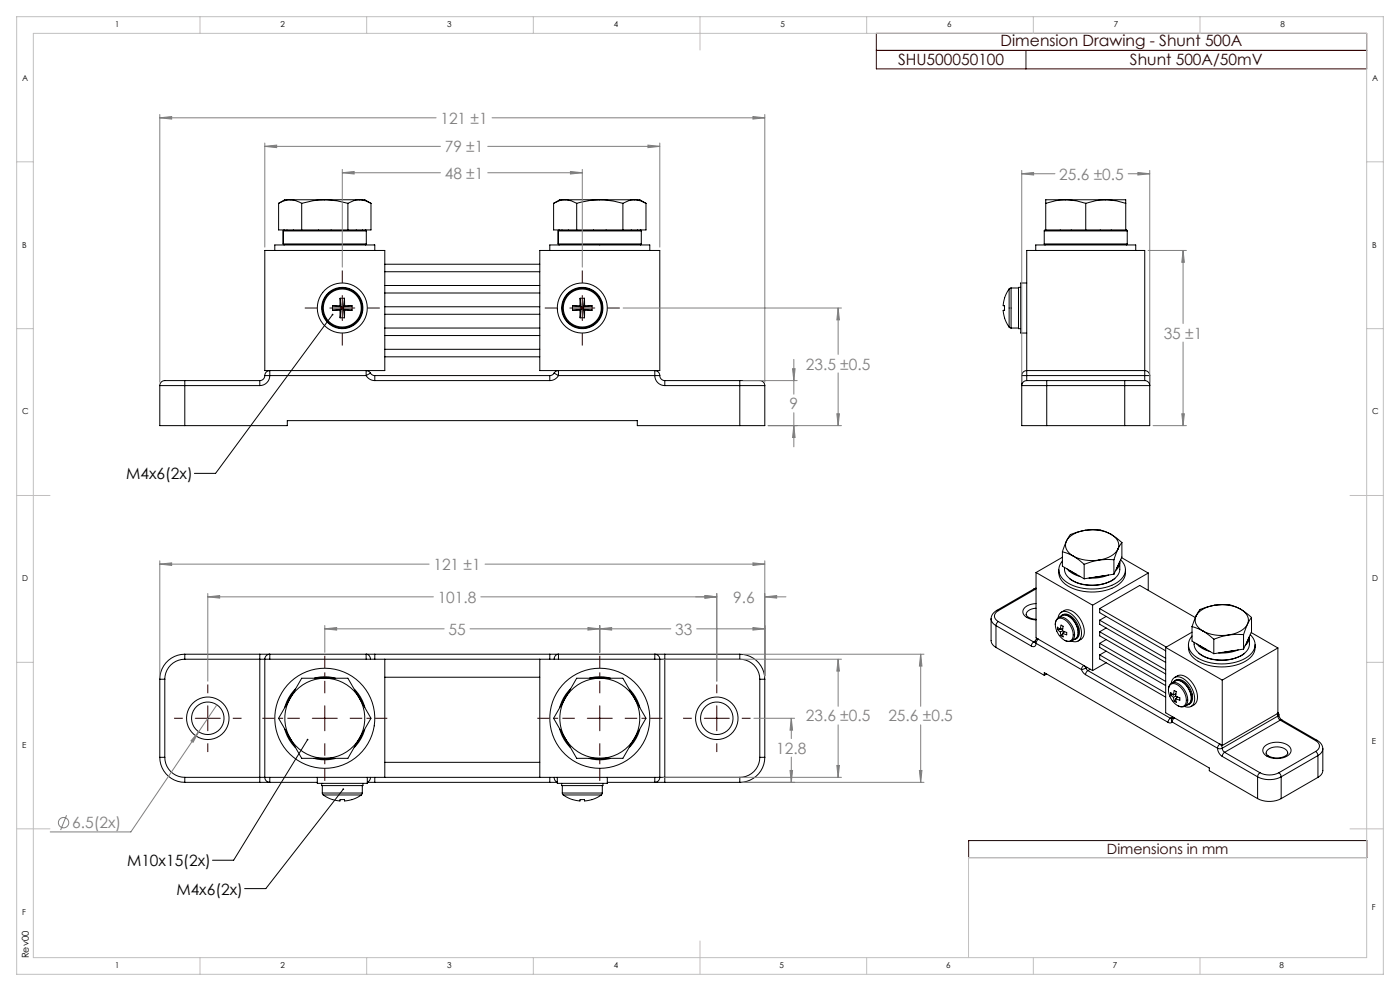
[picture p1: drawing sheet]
<svg xmlns="http://www.w3.org/2000/svg" width="420mm" height="297mm" viewBox="0 0 420 297" stroke-linecap="round" stroke-linejoin="round" font-family="sans-serif">
<g fill="none" stroke="#000" stroke-width=".3">
<path d="M87 59.9l1.5 .2 2 .8M87 59.9h10.4M87 59.9l-2.1 .4-1.3 .6M87 59.9h-1.6l-1.8 1M97.4 59.9l-3.5 .3-3.4 .7M97.4 59.9l3.8 .3 3.2 .7M97.4 59.9h10.4M107.8 59.9l-1.7 .3-1.7 .7M107.8 59.9l1.9 .3 1.6 .7M107.8 59.9h1.6l1.9 1M169.5 59.9l1.9 .3 1.6 .7M169.5 59.9h10.4"/>
<path d="M169.5 59.9l-1.7 .3-1.7 .7M169.5 59.9h-1.6l-1.8 1M179.9 59.9l-2.8 .2-4.1 .8M179.9 59.9l4.3 .4 2.7 .6M179.9 59.9h10.4M190.3 59.9l-1.7 .3-1.7 .7M190.3 59.9l1.9 .3 1.6 .7M190.3 59.9h1.6l1.9 1M319.7 59.9h12M319.7 59.9l3.2 .3 2.8 .7M319.7 59.9l-3 .3-3 .7M319.7 59.9h-6v1"/>
<path d="M331.7 59.9l-3 .3-3 .7M331.7 59.9l3.2 .3 2.8 .7M331.7 59.9h6v1M79.4 75.1h36v36h-36zM82.4 75.1v-1.7h30v1.7M83.6 60.9v8h27.7v-8M85 69.2v3.9M85 69.2h.1M85 73.1h.1M85 73.1l.3 .3M85 69.2h24.9M85 73.1h24.9"/>
<path d="M85.3 68.9l-.3 .3M90.5 60.9v8M104.4 60.9v8M109.6 68.9l.3 .3M109.9 73.1l-.3 .3M109.9 69.2v3.9M115.4 79.2h46.5M161.9 75.1h36v36h-36zM164.9 75.1v-1.7h30v1.7M166.1 60.9v8h27.7v-8M167.5 69.2v3.9M167.5 69.2h.1"/>
<path d="M167.5 73.1h.1M167.5 73.1l.3 .3M167.5 69.2h24.9M167.5 73.1h24.9M167.8 68.9l-.3 .3M173 60.9v8M186.9 60.9v8M192.1 68.9l.3 .3M192.4 73.1l-.3 .3M192.4 69.2v3.9M310.7 75.1v-1.7h30v1.7M313.3 73.1l.3 .3"/>
<path d="M313.3 69.2h24.9M313.3 73.1h24.9M313.3 69.2v3.9M313.7 68.9l-.4 .3M313.7 68.9h24M313.7 60.9v8M325.7 60.9v8M337.7 68.9l.5 .3M337.7 60.9v8M338.2 73.1l-.3 .3M338.2 69.2v3.9M99.8 91.7v1.3"/>
<path d="M99.8 93h2.2M99.8 91.7l2.5 .3M102 91.6l-2.2 .1M102 93v2.2M102 91.6l.3 .4M102 89.4h1.3M102 89.4v2.2M102 95.2h1.3M102 89.4l.3 2.6M102.3 92h.7M102.3 92.7h.7M102.3 92.7l-.3 .3"/>
<path d="M102.3 92.7l-2.5 .3M102.3 92.7l-.3 2.5M102.3 92v.7M103 92.7l.3 2.5M103 92.7l.4 .3M103 92.7l2.6 .3M103 92v.7M103.3 89.4l.1 2.2M103.3 89.4l-.3 2.6M103.4 93l-.1 2.2M103.4 91.6l2.2 .1M103.4 91.6l-.4 .4"/>
<path d="M105.6 93h-2.2M105.6 91.7v1.3M105.6 91.7l-2.6 .3M115.4 91.9h46.5M115.4 98.3h46.5M115.4 94.2h46.5M115.4 81.4h46.5M115.4 87.8h46.5M115.4 85.6h46.5M171.8 93h2.2M171.8 91.7v1.3M171.8 91.7l2.5 .3"/>
<path d="M174 91.6l-2.2 .1M174 93v2.2M174 91.6l.3 .4M174 89.4v2.2M174 89.4h1.3M174 95.2h1.3M174 89.4l.3 2.6M174.3 92.7l-.3 .3M174.3 92.7l-.3 2.5M174.3 92.7l-2.5 .3M174.3 92v.7M174.3 92h.7"/>
<path d="M174.3 92.7h.7M175 92.7l.4 .3M175 92.7l.3 2.5M175 92.7l2.6 .3M175 92v.7M175.3 89.4l.1 2.2M175.3 89.4l-.3 2.6M175.4 93l-.1 2.2M175.4 91.6l2.2 .1M175.4 91.6l-.4 .4M177.6 93h-2.2M177.6 91.7v1.3"/>
<path d="M177.6 91.7l-2.6 .3M301.4 95.2l1.3 2.8M301.4 89.4h.1M301.4 95.2h.1M301.4 89.4l-.5 2.2 .5 .1v1.3h-.5l.5 2.2M302.7 98l.6 .3M302.7 86.6l-1.3 2.8M302.7 86.6v11.4M303.3 86.3l-.6 .3M303.3 86.3v12M303.3 98.3h2.2M303.3 86.3h2.2"/>
<path d="M306.2 86.1h-.7v12.4h.7M308 84.8h-1.8v15h1.8M47.9 115.6h7.5M47.9 115.6v12h7.5M55.4 114.1h-5.3a1.69 1.69 0 0 0-2.2 1.5M55.4 114.1v1.5M55.4 114.1h22.5M55.4 115.6h22.5M55.4 115.6v12M77.9 114.1v1.5M79.4 112.6a1.29 1.29 0 0 1 1.5-1.4v1.4M79.4 112.6h1.5"/>
<path d="M79.4 112.6a1.5 1.5 0 0 1-1.5 1.5M80.9 112.6a3 3 0 0 1-3 3M80.9 112.6h28.9M109.8 112.6a3 3 0 0 0 2.6 1.5M111.1 111.8l-1.3 .8M111.1 111.8l.6 .6 .7 .2M111.1 111.8l-.3-.4a.48 .48 0 0 0-.5-.4 .48 .48 0 0 0-.5 .3v1.3M112.4 112.6v1.5M112.4 114.1h52.5M112.4 112.6h52.5M115.4 100.6h46.5M115.4 104.7h46.5"/>
<path d="M115.4 106.9h46.5M164.9 112.6v1.5M166.2 111.8l-.5 .6-.8 .2M166.2 111.8l1.3 .8M166.2 111.8l.4-.4a.48 .48 0 0 1 .5-.4 .48 .48 0 0 1 .4 .3v1.3M167.5 112.6a3 3 0 0 1-2.6 1.5M167.5 112.6h28.9M196.4 112.6h1.5M196.4 112.6a3 3 0 0 0 3 3M196.4 112.6v-1.4a1.29 1.29 0 0 1 1.5 1.4M197.9 112.6a1.5 1.5 0 0 0 1.5 1.5M199.4 114.1v1.5"/>
<path d="M199.4 114.1h22.5M199.4 115.6h22.5M221.9 115.6h7.5M221.9 114.1v1.5M221.9 114.1h5.4a1.69 1.69 0 0 1 2.1 1.5M221.9 115.6v12M229.4 115.6v12h-7.5M306.5 115.6h7.5M306.5 115.6v12h7.5M306.5 112.6h1.5M306.5 112.6v3M308 114.1h6"/>
<path d="M308 114.1a1.5 1.5 0 0 0-1.5 1.5M308 112.6v1.5M308 111.1v1.5M308 111.1a1.5 1.5 0 0 0-1.5 1.5M308 112.6h35.4M308 111.1h35.4M308 111.1v-36h35.4v36M314 114.1v1.5M314 114.1h23.4M314 115.6h23.4M314 115.6v12M337.4 114.1h6"/>
<path d="M337.4 115.6h7.5M337.4 114.1v1.5M337.4 115.6v12M343.4 114.1a1.5 1.5 0 0 1 1.5 1.5M343.4 112.6v1.5M343.4 112.6h1.5M343.4 111.1v1.5M343.4 111.1a1.5 1.5 0 0 1 1.5 1.5M344.9 115.6v12h-7.5M344.9 112.6v3M55.4 127.6h30.8v-1.5h105v1.5h30.7M314 127.6h23.4"/>
<path d="M325.6 158.9a12.4 12.4 0 0 1 7.7 1.2M325.6 158.9a7.3 7.3 0 0 0-5.7 3.3M325.6 158.9l-2.4 .6a3.9 3.9 0 0 0-3.3 2.7M325.6 158.9a10 10 0 0 1 7.7 1.2M310 176.6h.5M310 176.6l-11 6.4M310.5 176.6l-11 6.4M310.8 176.2l-.8 .4M310.8 171.6l17 9.8M310.8 171.6v19.6l17 9.8M310.8 176.5l-.3 .1M317.6 170.8a5 5 0 0 0 3.5 5.2 15.2 15.2 0 0 0 14.8-1.1l.6-.5a4.3 4.3 0 0 0 1.1-3.6"/>
<path d="M318.7 165.4l3.3 1.3M318.7 165.4v4.3l6.6 3.8M318.7 167l-7.9 4.6M319.9 162.2a3.5 3.5 0 0 0 2.1 4.5M319.9 162.2l-1.2 3.2M320.1 170.5a7.4 7.4 0 0 0 4 2.3M320.9 173.4l1.8 1.1 2.4 .7M321.1 171.1l1.8 1M322 166.7l3.3 2.4M322 166.7a12.4 12.4 0 0 0 7.7 1.1M325.3 169.1v4.4M329.7 167.8l-4.4 1.3"/>
<path d="M330.9 172.6l-2.4 .4M332.6 172.3l-2.9 .8-3 .1M332.9 174.3a12.8 12.8 0 0 1-7.6 .9M333.3 160.1a3.5 3.5 0 0 1 2.1 4.5M333.3 160.1l3.3 2.5M334.2 167.7l-4.5 .1M334.2 172.1l-8.9 1.4M334.2 167.7v4.4M334.4 173.4l-1.4 .9M335.4 164.6a7.3 7.3 0 0 1-5.7 3.2M335.4 164.6l-1.2 3.1M335.7 168.8l-.7 1.4"/>
<path d="M335.9 168.3a3.4 3.4 0 0 1-1.2 2.7M335.9 168.5a4.6 4.6 0 0 1-1.3 4.7 12.2 12.2 0 0 1-13.9 .1 3.6 3.6 0 0 1-1.4-3.2M336.2 167.8a4 4 0 0 1-1 6.7 15.1 15.1 0 0 1-15.6-.3 3.9 3.9 0 0 1-.9-6M336.5 167.1l8 4.6M336.6 162.6l-1.2 2M336.6 162.6v4.3l-2.4 5.2M344.5 171.7l-16.7 9.7M344.5 171.7v5.2M55.4 196.1v1.5M55.4 197.6a6 6 0 0 0-6 6M55.4 196.1a7.5 7.5 0 0 0-7.5 7.5M55.4 197.6h22.5"/>
<path d="M55.4 196.1h22.5M77.9 197.6h1.5M77.9 196.1v1.5M77.9 196.1h3M77.9 197.6v35.4M79.4 197.6v35.4M79.4 197.6h118.5M80.9 196.1v1.5M80.9 196.1a1.5 1.5 0 0 0-1.5 1.5M80.9 196.1h28.9M109.8 196.1v1.5M109.8 196.1a1.41 1.41 0 0 1 1.3 1.5"/>
<path d="M109.8 196.1h2.6M112.4 196.1v1.5M112.4 196.1h52.5M115.4 197.6v35.4M161.9 197.6v35.4M164.9 196.1v1.5M164.9 196.1h2.6M167.5 196.1v1.5M167.5 196.1a1.41 1.41 0 0 0-1.3 1.5M167.5 196.1h28.9M196.4 196.1v1.5M196.4 196.1a1.5 1.5 0 0 1 1.5 1.5"/>
<path d="M196.4 196.1h3M197.9 197.6h1.5M197.9 197.6v35.4M199.4 196.1v1.5M199.4 197.6h22.5M199.4 196.1h22.5M199.4 197.6v35.4M221.9 197.6a6 6 0 0 1 6 6M221.9 196.1v1.5M221.9 196.1a7.5 7.5 0 0 1 7.5 7.5M297.3 185.5v6.7a2.66 2.66 0 0 0 1.5 1.8M297.3 185.5v.2a2.66 2.66 0 0 0 1.5 1.8"/>
<path d="M298.8 187.5l10.6 6.1M298.8 194l14.5 8.4M298.8 187.5v6.5M299 183h.5M299 183l-1.2 1-.5 1.5M299.5 186.3l-.5 .5-.2 .7M299.5 183a1.72 1.72 0 0 0-1.2 1.6 1.72 1.72 0 0 0 1.2 1.7M299.5 186.3l10.6 6.1M310.1 192.4l-.5 .5-.2 .7M310.1 192.4l.4 .1M310.5 192.4v.1M310.5 192.4l.3 .4"/>
<path d="M310.6 192.1l-.5 .3M310.8 182.3a2.45 2.45 0 0 0-2.9 2 3.2 3.2 0 0 0 2.9 1.3M310.8 192.8a.86 .86 0 0 1-.4 .9 .86 .86 0 0 1-1-.1M310.8 180.9a4.1 4.1 0 0 0-3.9 2.2 2.97 2.97 0 0 0 3.1 2.6l.8 .1M310.8 192.8l13.6 7.9M311 191.5l-.5 .9M311 191.5l.5 .1-.5 .5-.2 .7M311.2 191.4l-.2 .1M317 185.8a2.31 2.31 0 0 1 3.5 .8 4.7 4.7 0 0 1 1.1 5.1 2.32 2.32 0 0 1-3.5-.9 5 5 0 0 1-1.1-5zM317.3 188.7l.8 .7M317.4 185.1a2.14 2.14 0 0 1 1.5-1.8 2.14 2.14 0 0 1 2.3 .6 7 7 0 0 1 2.9 7.4 1.94 1.94 0 0 1-2.6 .8M317.6 185.1a2.74 2.74 0 0 1 4.3 .8 4.9 4.9 0 0 1 1.1 5.1l-1.4 1a2.94 2.94 0 0 0 .4-3.7 4.7 4.7 0 0 0-4-3.4z"/>
<path d="M317.6 185.1l-.6 .6-.4 1.4M318 188.6l-.7 .1M318.1 184.8a2.3 2.3 0 0 1 3.5 .6 5.2 5.2 0 0 1 1.5 5.7l-1 .6M318.1 188.7l.2-1.4 .3 .2a.53 .53 0 0 1 .4 .3 .53 .53 0 0 1-.2 .6v.6M318.1 188.7l-.8-.7v.7M318.1 189.4l.2 1.1M318.4 183.5a2.91 2.91 0 0 1 4.2 .3 6.9 6.9 0 0 1 2.4 7.1l-.7 .7-.9 .5M318.5 184.4a2.49 2.49 0 0 1 3.4 .8 5.2 5.2 0 0 1 1.5 5.7l-.7 .6M318.8 189.8l.1 1.1-.6-.4M318.8 189l.7 .4a.63 .63 0 0 1 .5 .9l-1.2-.5M318.8 189l-.7 .4M318.8 189.9l-.5 .6"/>
<path d="M318.8 188.5h-.3M318.8 188.4l-.7 .3M319.3 189.3l-.2 .2M319.4 189.3l-.6 .5M319.6 192l.8 .2 1.1-.2M327.8 181.4v19.6M329.9 182.4l12-6.9 16.7 9.6M329.9 182.4l20 11.5M329.9 182.4v1.2l19.8 11.5M329.9 185.9v1.2l19.8 11.4M329.9 189.3v1.3l19.8 11.4M329.9 192.8v1.2l19.8 11.5"/>
<path d="M329.9 196.3v1.2l19.8 11.4M329.9 185.9l19.8 11.4M329.9 189.3l19.8 11.5M329.9 192.8l19.8 11.4M329.9 196.3l19.8 11.4M331.8 184.7l-1.9 1.2M331.8 188.2l-1.9 1.1M331.8 191.7l-1.9 1.1M331.8 195.2l-1.9 1.1M331.8 198.6l-4 2.4M349.7 194v19.6l17 9.8M349.7 194l17 9.8"/>
<path d="M356.5 193.2a5.2 5.2 0 0 0 3.8 5.4 15.1 15.1 0 0 0 14.7-1.4 4.4 4.4 0 0 0 1.5-4M357.6 187.8l3.3 1.3M357.6 187.8v4.3l6.5 3.8M357.6 189.5l-7.9 4.5M358.8 184.6a3.5 3.5 0 0 0 2.1 4.5M358.8 184.6l-1.2 3.2M359 193a7.4 7.4 0 0 0 4 2.3M359.8 195.9l1.8 1.1 2.4 .7M360 193.5l1.8 1M360.9 189.1a12.4 12.4 0 0 0 7.7 1.2M360.9 189.1l3.2 2.5M364.1 191.6v4.3"/>
<path d="M364.5 181.4a7.3 7.3 0 0 0-5.7 3.2M364.5 181.4a12.4 12.4 0 0 1 7.7 1.2M364.5 181.4l-4.5 1.3-1.2 1.9M364.5 181.4a10 10 0 0 1 7.7 1.2M368.6 190.3l-4.5 1.3M369.8 195l-2.4 .4M371.5 194.8l-2.9 .8-3 .1M371.7 196.8a12.7 12.7 0 0 1-7.6 .9M372.2 182.6a3.5 3.5 0 0 1 2.1 4.4M372.2 182.6l3.3 2.4M373.1 190.2l-4.5 .1M373.1 194.5l-9 1.4"/>
<path d="M373.1 190.2v4.3M373.3 195.9l-1.4 .9M374.3 187a7.3 7.3 0 0 1-5.7 3.3M374.3 187l-1.2 3.2M374.6 191.3l-.7 1.4M374.8 190.7v.1a3.4 3.4 0 0 1-1.2 2.7M374.8 190.9a4.6 4.6 0 0 1-1.4 4.8 12.2 12.2 0 0 1-13.8 0 3.6 3.6 0 0 1-1.4-3.2M375.1 190.2a4 4 0 0 1-.7 6.6 14.9 14.9 0 0 1-16.3-.5 3.8 3.8 0 0 1-.5-5.7M375.4 189.6l8 4.6M375.5 185l-1.2 2M375.5 185v4.4l-2.4 5.1M383.4 194.2l-16.7 9.6"/>
<path d="M383.4 194.2v19.6l-16.7 9.6M47.9 203.6h1.5M47.9 203.6v23.4M49.4 203.6v23.4M85.4 218.5a12.4 12.4 0 0 0 3.1 5.5M86.2 219.9l1.7 2.9M87 209.3a12 12 0 0 0 0 12M87 209.3l-3.4 6 3.4 6M87.7 208l-1.5 2.6M88.6 206.5l-.5 .5a12.5 12.5 0 0 0-2.7 4.9M94.4 203.2l.3-.1a12.5 12.5 0 0 1 5.9 .1M97.4 203.3a12 12 0 0 0-10.4 6"/>
<path d="M97.4 203.3a12 12 0 0 1 10.4 6M97.4 203.3h7l3.4 6M97.4 203.3h-6.9l-3.5 6M98.9 203.2h-3.1M106.3 206.6l.3 .2a12.5 12.5 0 0 1 2.8 5.2M106.9 207.7l1.7 2.8M107.8 209.3a12 12 0 0 1 0 12M107.8 209.3l3.5 6-3.5 6M108.8 219.7l-1.7 2.9M109.4 218.6l-.1 .3a12.5 12.5 0 0 1-3 5.1M115.4 203h46.5M167.9 218.5a12.5 12.5 0 0 0 3.1 5.5"/>
<path d="M168.7 219.9l1.7 2.9M169.5 209.3a12 12 0 0 0 0 12M169.5 209.3l-3.4 6 3.4 6M170.2 208l-1.5 2.6M171.1 206.5l-.5 .5a12.5 12.5 0 0 0-2.7 4.9M176.9 203.2l.3-.1a12.5 12.5 0 0 1 5.9 .1M179.9 203.3a12 12 0 0 0-10.4 6M179.9 203.3h-6.9l-3.5 6M179.9 203.3a12 12 0 0 1 10.4 6M179.9 203.3h7l3.4 6M181.4 203.2h-3.1M188.8 206.6l.3 .2a12.4 12.4 0 0 1 2.8 5.2"/>
<path d="M189.4 207.7l1.7 2.8M190.3 209.3a12 12 0 0 1 0 12M190.3 209.3l3.5 6-3.5 6M191.3 219.7l-1.7 2.9M191.9 218.6l-.1 .3a12.4 12.4 0 0 1-3 5.1M227.9 203.6h1.5M227.9 203.6v23.4M229.4 203.6v23.4M313.3 202.4v-.8l49.5 28.6v.8l14.5 8.3M314 202l-.7 .4M324.4 200.7l.6 .9 .7 .6M325.7 202.2l24.7 14.3"/>
<path d="M325.8 200.2l-1.4 .5M325.8 200.2l.6 .8M325.8 200.2l-.2-.2a.55 .55 0 0 0-.6-.5 .55 .55 0 0 0-.4 .7l-.2 .5M326.1 200l-.3 .2M326.4 201l-.5 .5-.2 .7M326.4 201l24.7 14.3M327.1 200.6l-.7 .4M350.9 205.4a2.32 2.32 0 0 1 3.5 .8 4.7 4.7 0 0 1 1.1 5.1 2.32 2.32 0 0 1-3.5-.9 5 5 0 0 1-1.1-5zM351.1 215.3l-.5 .5-.2 .7M351.1 215.3h.5M351.2 208.3l.9 .7M351.4 204.7a2.09 2.09 0 0 1 1.3-1.8 2.09 2.09 0 0 1 2.2 .4 7.2 7.2 0 0 1 3.3 7.5 1.93 1.93 0 0 1-2.8 .9"/>
<path d="M351.5 204.7a2.74 2.74 0 0 1 4.4 .8 4.9 4.9 0 0 1 1.1 5.1l-1.5 1M351.6 204.7h-.1M351.6 204.7a3.4 3.4 0 0 1 3.7 1.9 4.1 4.1 0 0 1 .3 4.9l-.1 .1M351.6 204.7l-.7 .6-.4 1.4M351.6 216.4a.87 .87 0 0 1-1.2 .1M351.6 216.4l13.7 7.8M351.8 214.9l-.7 .4M351.8 215.1l-.4 .6 .2 .7M351.8 215.1l.5 .1-.5 .5-.2 .7M351.9 208.2l-.7 .1M352 204.4a2.06 2.06 0 0 1 3.2 .3 5.7 5.7 0 0 1 2 5.7l-.5 .7-.7 .2M352 215l-.2 .1"/>
<path d="M352.1 208.2l.2-1.3 .2 .2a.53 .53 0 0 1 .4 .3 .53 .53 0 0 1-.1 .6l-.1 .6M352.1 208.2l-.9-.6v.7M352.1 209l.2 1.1M352.4 203a3.1 3.1 0 0 1 4.4 .7 6.9 6.9 0 0 1 2.2 6.6 2.76 2.76 0 0 1-1.6 1.4M352.5 204a2.6 2.6 0 0 1 3.5 .9 5 5 0 0 1 1.3 5.7l-.7 .5M352.7 209.4l.2 1.1-.6-.4M352.7 208.6l.8 .4a.63 .63 0 0 1 .5 .9l-1.3-.5M352.7 208.6l-.6 .4M352.7 209.5l-.4 .6M352.8 208.1h-.4M352.8 208l-.7 .2M353.2 208.9l-.2 .2"/>
<path d="M353.3 208.9l-.6 .5M353.5 211.6l.8 .2 1.2-.2M366.7 203.8v19.6M383.2 213.9l.2 .7M383.4 213.5l.3 .7M383.4 214.6l.2 .7 .5 .5M383.4 214.6l-16.7 9.6M383.7 214.2l.2 .8 .7 .8M383.7 214.2l-.3 .4M384.1 215.8l-16.7 9.7M384.1 215.8l10.6 6.2M384.6 215.8h-.5"/>
<path d="M384.6 215.8l10.6 6.1M47.9 227h1.5M47.9 227a7.5 7.5 0 0 0 7.5 7.5M49.4 227a6 6 0 0 0 6 6M55.4 233v1.5M55.4 233h22.5M55.4 234.5h22.5M77.9 233h1.5M77.9 234.5h3M77.9 233v1.5M79.4 233a1.5 1.5 0 0 0 1.5 1.5M79.4 233h118.5"/>
<path d="M80.9 233v1.5M80.9 234.5h14.3M87 221.3a12 12 0 0 0 10.4 6M87 221.3l3.5 6h6.9M94.2 227.3a12.4 12.4 0 0 0 6.3 0M95.2 233v1.8h15v-1.8M96.5 234.8v.6h12.4v-.6M96.7 237.7l.3 .6M96.7 237.7h12M96.7 235.4v2.3M97 238.3l2.8 1.3M97 238.3h11.4"/>
<path d="M99.3 227.3h-3.4M99.8 239.6h.1M99.8 239.6l2.2 .4v-.4h1.3l.1 .4 2.2-.4M105.6 239.6h.1M107.8 221.3a12 12 0 0 1-10.4 6M107.8 221.3l-3.4 6h-7M108.4 238.3l-2.8 1.3M108.7 237.7l-.3 .6M108.7 235.4v2.3M111.1 233l-.2 .8-.7 .7h2.2M112.4 233v1.5M112.4 234.5h52.5"/>
<path d="M115.4 228.5h46.5M164.9 233v1.5M166.2 233l.3 .8 .7 .7h-2.3M167.2 233v1.8h15v-1.8M168.5 234.8v.6h12.4v-.6M168.7 237.7l.3 .6M168.7 237.7h12M168.7 235.4v2.3M169 238.3l2.8 1.3M169 238.3h11.4M169.5 221.3a12 12 0 0 0 10.4 6M169.5 221.3l3.5 6h6.9"/>
<path d="M171.8 239.6h.1M171.8 239.6l2.2 .4v-.4h1.3l.1 .4 2.2-.4M176.7 227.3a12.4 12.4 0 0 0 6.3 0M177.6 239.6h.1M180.4 238.3l-2.8 1.3M180.7 237.7l-.3 .6M180.7 235.4v2.3M181.8 227.3h-3.4M182.2 234.5h14.2M190.3 221.3a12 12 0 0 1-10.4 6M190.3 221.3l-3.4 6h-7M196.4 233v1.5"/>
<path d="M196.4 234.5h3M197.9 233a1.5 1.5 0 0 1-1.5 1.5M197.9 233h1.5M199.4 233v1.5M199.4 233h22.5M199.4 234.5h22.5M221.9 233v1.5M227.9 227a6 6 0 0 1-6 6M227.9 227h1.5M229.4 227a7.5 7.5 0 0 1-7.5 7.5M365.3 224.2a3.1 3.1 0 0 0 1.4 2.5M365.3 224.2l.7 .2 .7-.2"/>
<path d="M365.3 224.2v-.1a1 1 0 0 1 .8-1l.6 1.1M366.7 224.2l.2 .7 .5 .6M366.7 226.7l10.6 6.1M367.4 225.5l-.5 .5-.2 .7M367.4 225.5l10.6 6.1M377.3 232.8a7.8 7.8 0 0 0 7.1 0M377.3 239.3a7.8 7.8 0 0 0 7.1 0M377.3 232.8v6.5M378 231.6a6.3 6.3 0 0 0 5.6 0M378 231.6l-.5 .5-.2 .7M379.2 223.9a5.9 5.9 0 0 1 7.7 0 1.96 1.96 0 0 1-1.4 3 5.7 5.7 0 0 1-6.5-1.4 1.53 1.53 0 0 1 .2-1.6zM380.1 224.9a4.4 4.4 0 0 1 6.1 .3 1.07 1.07 0 0 1-.9 1.5 4.2 4.2 0 0 1-5.5-1z"/>
<path d="M383.6 231.6l.5 .5 .3 .7M384.4 232.8v6.5M394.7 222a1.72 1.72 0 0 1 1.1 1.6 1.72 1.72 0 0 1-1.1 1.6M394.7 225.2l.5 .5 .2 .7M394.7 225.2l-11.1 6.4M395.2 221.9l1.2 1.1 .4 1.4M395.2 221.9l-.5 .1M395.4 226.4a2.55 2.55 0 0 0 1.4-2v6.8a2.66 2.66 0 0 1-1.4 1.8M395.4 226.4l-11 6.4M395.4 233l-11 6.3M395.4 226.4v6.6"/>
<circle cx="102.7" cy="92.3" r="7.5"/>
<circle cx="102.7" cy="92.3" r="6.2"/>
<circle cx="102.7" cy="92.3" r="6"/>
<circle cx="102.7" cy="92.3" r="5.7"/>
<circle cx="174.7" cy="92.3" r="7.5"/>
<circle cx="174.7" cy="92.3" r="5.7"/>
<circle cx="174.7" cy="92.3" r="6.2"/>
<circle cx="174.7" cy="92.3" r="6"/>
<circle cx="62.3" cy="215.3" r="4.9"/>
<circle cx="62.3" cy="215.3" r="6.4"/>
<circle cx="97.4" cy="215.3" r="15"/>
<circle cx="179.9" cy="215.3" r="15"/>
<circle cx="215" cy="215.3" r="6.4"/>
<circle cx="215" cy="215.3" r="4.9"/>
</g>
<g fill="none" stroke="#808080" stroke-width=".3">
<path d="M47.9 35.3l3.6-.4v.8zM47.9 34.3v80.3M47.9 35.3h82.9M147.6 35.3h81.8M225.9 34.9l3.5 .4-3.5 .4zM229.4 34.3v80.3M79.4 43.9l3.6-.4v.7zM79.4 42.9v31.2M79.4 43.9h52.7M102.7 51.8l3.5-.4v.8zM102.7 50.8v29.3M102.7 51.8h29.4"/>
<path d="M146.3 43.9h51.6M146.3 51.8h28.4M171.1 51.4l3.6 .4-3.6 .4zM174.7 50.8v29.3M194.4 43.5l3.5 .4-3.5 .3zM197.9 42.9v31.2M306.5 52.1l3.6-.4v.8zM306.5 51.1v63.5M306.5 52.1h10M338.4 52.1h6.5M341.4 51.7l3.5 .4-3.5 .4zM344.9 51.1v63.5"/>
<path d="M344.4 75.1h11.5M354.9 75.1l.4 3.5h-.8zM354.9 75.1v21.8M186.9 92.3h65.5M251.4 92.3l.4 3.6h-.7zM251.4 92.3v13.9M222.9 114.1h16.2M237.8 110.5h.7l-.4 3.6zM238.1 107.7v10.4M251.4 111.8v15.8M354.9 102.5v25.1M230.4 127.6h22"/>
<path d="M238.1 127.6l.4 3.5h-.7zM238.1 123.7v10.2M251.1 124h.7l-.4 3.6zM345.9 127.6h10M354.5 124h.8l-.4 3.6zM47.9 169.1l3.6-.4v.8zM47.9 168.1v34.5M47.9 169.1h80.8M62.3 178.9l3.6-.4v.8zM62.3 177.9v26.2M62.3 178.9h67.7M144.2 178.9h70.8"/>
<path d="M145.5 169.1h83.9M211.5 178.5l3.5 .4-3.5 .4zM215 177.9v26.2M225.9 168.7l3.5 .4-3.5 .4zM229.4 178.9l3.6-.4v.8zM229.4 178.9h6.4M229.4 168.1v34.5M97.4 188.5l3.6-.4v.7zM97.4 187.5v8M97.4 188.5h35.8M141 188.5h60.2M176.4 188.1l3.5 .4-3.5 .3z"/>
<path d="M179.9 188.5l3.6-.4v.7zM179.9 187.5v8M198.9 197.6h53.5M209 188.5h20.4M222.9 196.1h54.3M225.9 188.1l3.5 .4-3.5 .3zM251.4 197.6l.4 3.5h-.7zM251.4 197.6v14.1M276.2 196.1l.4 3.5h-.8zM276.2 196.1v15.6M59.6 219.3l-1.7 3.2-.6-.5zM59.6 219.3l-20.3 30h-24.2"/>
<path d="M65.1 211.2l-5.5 8.1M226.2 215.3h12.2M237.4 215.3l.4 3.5h-.8zM237.4 215.3v6M251.4 217.2v15.8M276.2 217.2v17.3M198.9 233h53.5M222.9 234.5h54.3M237 230.9h.8l-.4 3.6zM237.4 226.9v7.6M251.1 229.4h.7l-.4 3.6zM275.8 230.9h.8l-.4 3.6z"/>
<path d="M20 244.3l-1.8 4.5"/>
<circle cx="19.1" cy="246.5" r="1.56"/>
</g>
<g fill="none" stroke="#300000" stroke-width=".3" stroke-dasharray="15.2 1.3 1.3 1.3" stroke-linecap="butt">
<path d="M95.2 92.3h-3.8M102.7 84.8v-3.7M102.7 99.8v3.8M110.2 92.3h3.7M167.2 92.3h-3.8M174.7 84.8v-3.7M174.7 99.8v3.8M182.2 92.3h3.7M54.8 215.3h-2.6M62.3 207.8v-2.7M69.8 215.3h2.7M207.5 215.3h-2.6"/>
<path d="M215 207.8v-2.7M222.5 215.3h2.7M62.3 222.8v2.6M215 222.8v2.6"/>
</g>
<path d="M89.9 215.3h-11.2M97.4 207.8v-11.3M104.9 215.3h11.3M172.4 215.3h-11.2M179.9 207.8v-11.3M187.4 215.3h11.3M97.4 222.8v11.2M179.9 222.8v11.2" fill="none" stroke="#300000" stroke-width=".3" stroke-dasharray="15.2 1.3 1.3 1.3" stroke-dashoffset="11.5" stroke-linecap="butt"/>
<g fill="none" stroke="#300000" stroke-width=".3">
<path d="M262.9 10h147.1v10.6h-147.1zM262.9 15.1h147.1M307.8 15.1v5.5M98.9 92.3h7.5M102.7 88.6v7.5M170.9 92.3h7.5M174.7 88.6v7.5M58.6 215.3h7.5M62.3 211.5v7.5M93.7 215.3h7.5M97.4 211.5v7.5M176.2 215.3h7.5"/>
<path d="M179.9 211.5v7.5M211.3 215.3h7.5M215 211.5v7.5M290.6 251.9h119.4v5.1h-119.4z"/>
</g>
<path d="M99.8 94.3l-35.1 47.6h-6.4M92.3 221.7l-22.2 36.1h-6.4M103 236.5l-23.3 29.8h-6.3" fill="none" stroke="#010000" stroke-width=".3"/>
<g fill="none" stroke="#c0c0c0" stroke-width=".3">
<path d="M5 5h410v287h-410zM10 10h400v277h-400zM60 5v5M110 5v5M160 5v5M210 5v10M260 5v5M310 5v5M360 5v5M5 48.5h5M410 48.5h5M5 98.5h5"/>
<path d="M410 98.5h5M5 148.5h10M405 148.5h10M5 198.5h5M410 198.5h5M5 248.4h10M405 248.4h10M410 257h-119.4v30M60 287v5M110 287v5M160 287v5M210 282v10"/>
<path d="M260 287v5M310 287v5M360 287v5"/>
</g>
<path d="M99.6 94.1a.25 .25 0 0 0 0 .4 .25 .25 0 0 0 .4-.1 .25 .25 0 0 0-.1-.3l-.1 .2 .1-.2zM92.1 221.5a.25 .25 0 0 0 0 .4 .25 .25 0 0 0 .4-.1 .25 .25 0 0 0-.1-.4l-.1 .3 .1-.3zM102.8 236.3a.25 .25 0 0 0 0 .4 .25 .25 0 0 0 .4 0 .25 .25 0 0 0-.1-.4l-.1 .2 .1-.2z" fill="#010000"/>
<g fill="#808080">
<path d="M194.4 43.5l3.5 .4-3.5 .3zM79.4 43.9l3.6-.4v.7zM171.1 51.4l3.6 .4-3.6 .4zM102.7 51.8l3.5-.4v.8zM211.5 178.5l3.5 .4-3.5 .4zM62.3 178.9l3.6-.4v.8z"/>
<path d="M47.9 35.3l3.6-.4v.8zM225.9 34.9l3.5 .4-3.5 .4zM237.8 110.5h.7l-.4 3.6zM238.1 127.6l.4 3.5h-.7zM251.1 124h.7l-.4 3.6zM251.4 92.3l.4 3.6h-.7zM97.4 188.5l3.6-.4v.7zM176.4 188.1l3.5 .4-3.5 .3zM47.9 169.1l3.6-.4v.8zM225.9 168.7l3.5 .4-3.5 .4zM179.9 188.5l3.6-.4v.7zM225.9 188.1l3.5 .4-3.5 .3zM211.5 178.5l3.5 .4-3.5 .4zM229.4 178.9l3.6-.4v.8zM59.6 219.3l-2.3 2.7 .6 .5zM276.2 196.1l.4 3.5h-.8zM275.8 230.9h.8l-.4 3.6zM237.4 215.3l.4 3.5h-.8zM237 230.9h.8l-.4 3.6zM251.4 197.6l.4 3.5h-.7zM251.1 229.4h.7l-.4 3.6zM306.5 52.1l3.6-.4v.8zM341.4 51.7l3.5 .4-3.5 .4zM354.5 124h.8l-.4 3.6zM354.9 75.1l.4 3.5h-.8z"/>
</g>
<g font-size="4.7" fill="#300000">
<text x="300.2" y="13.8">Dimension Drawing - Shunt 500A</text>
<text x="269.4" y="19.6">SHU500050100</text>
<text x="339" y="19.6">Shunt 500A/50mV</text>
</g>
<g font-size="4.7" fill="#808080">
<text x="132.1" y="37.1">121 ±1</text>
<text x="133.4" y="45.6">79 ±1</text>
<text x="133.4" y="53.5">48 ±1</text>
<text x="317.8" y="53.8">25.6 ±0.5</text>
<text x="349.1" y="101.5">35 ±1</text>
<text x="241.8" y="110.7">23.5 ±0.5</text>
<text x="236.9" y="122.7">9</text>
<text x="130" y="170.8">121 ±1</text>
<text x="131.3" y="180.6">101.8</text>
<text x="219.9" y="180.6">9.6</text>
<text x="134.5" y="190.2">55</text>
<text x="202.5" y="190.2">33</text>
<text x="241.7" y="216.2">23.6 ±0.5</text>
<text x="266.5" y="216.2">25.6 ±0.5</text>
<text x="232.9" y="225.9">12.8</text>
<text x="21.6" y="248.3">6.5(2x)</text>
</g>
<g font-size="4.7" fill="#010000">
<text x="37.9" y="143.6">M4x6(2x)</text>
<text x="38.1" y="259.6">M10x15(2x)</text>
<text x="52.9" y="268.1">M4x6(2x)</text>
</g>
<text font-size="4.2" fill="#300000" x="332.1" y="256">Dimensions in mm</text>
<text font-size="2.8" fill="#010000" x="8.6" y="287.2" transform="rotate(-90 8.6 287.2)">Rev00</text>
<g font-size="2.5">
<text x="34.6" y="8.2">1</text>
<text x="84.2" y="8.2">2</text>
<text x="134.2" y="8.2">3</text>
<text x="184.2" y="8.2">4</text>
<text x="234.2" y="8.2">5</text>
<text x="284.2" y="8.2">6</text>
<text x="334.2" y="8.2">7</text>
<text x="384.2" y="8.2">8</text>
<text x="6.7" y="24.2">A</text>
<text x="411.7" y="24.2">A</text>
<text x="6.7" y="74.2">B</text>
<text x="411.7" y="74.2">B</text>
<text x="6.7" y="124.2">C</text>
<text x="411.7" y="124.2">C</text>
<text x="6.7" y="174.2">D</text>
<text x="411.7" y="174.2">D</text>
<text x="6.7" y="224.2">E</text>
<text x="6.7" y="274.2">F</text>
<text x="34.6" y="290.2">1</text>
<text x="84.2" y="290.2">2</text>
<text x="134.2" y="290.2">3</text>
<text x="184.2" y="290.2">4</text>
</g>
<g font-size="2.5" fill="#010000">
<text x="411.6" y="222.8">E</text>
<text x="411.6" y="272.8">F</text>
<text x="233.9" y="290.2">5</text>
<text x="283.9" y="290.2">6</text>
<text x="333.9" y="290.2">7</text>
<text x="383.9" y="290.2">8</text>
</g>
</svg>
